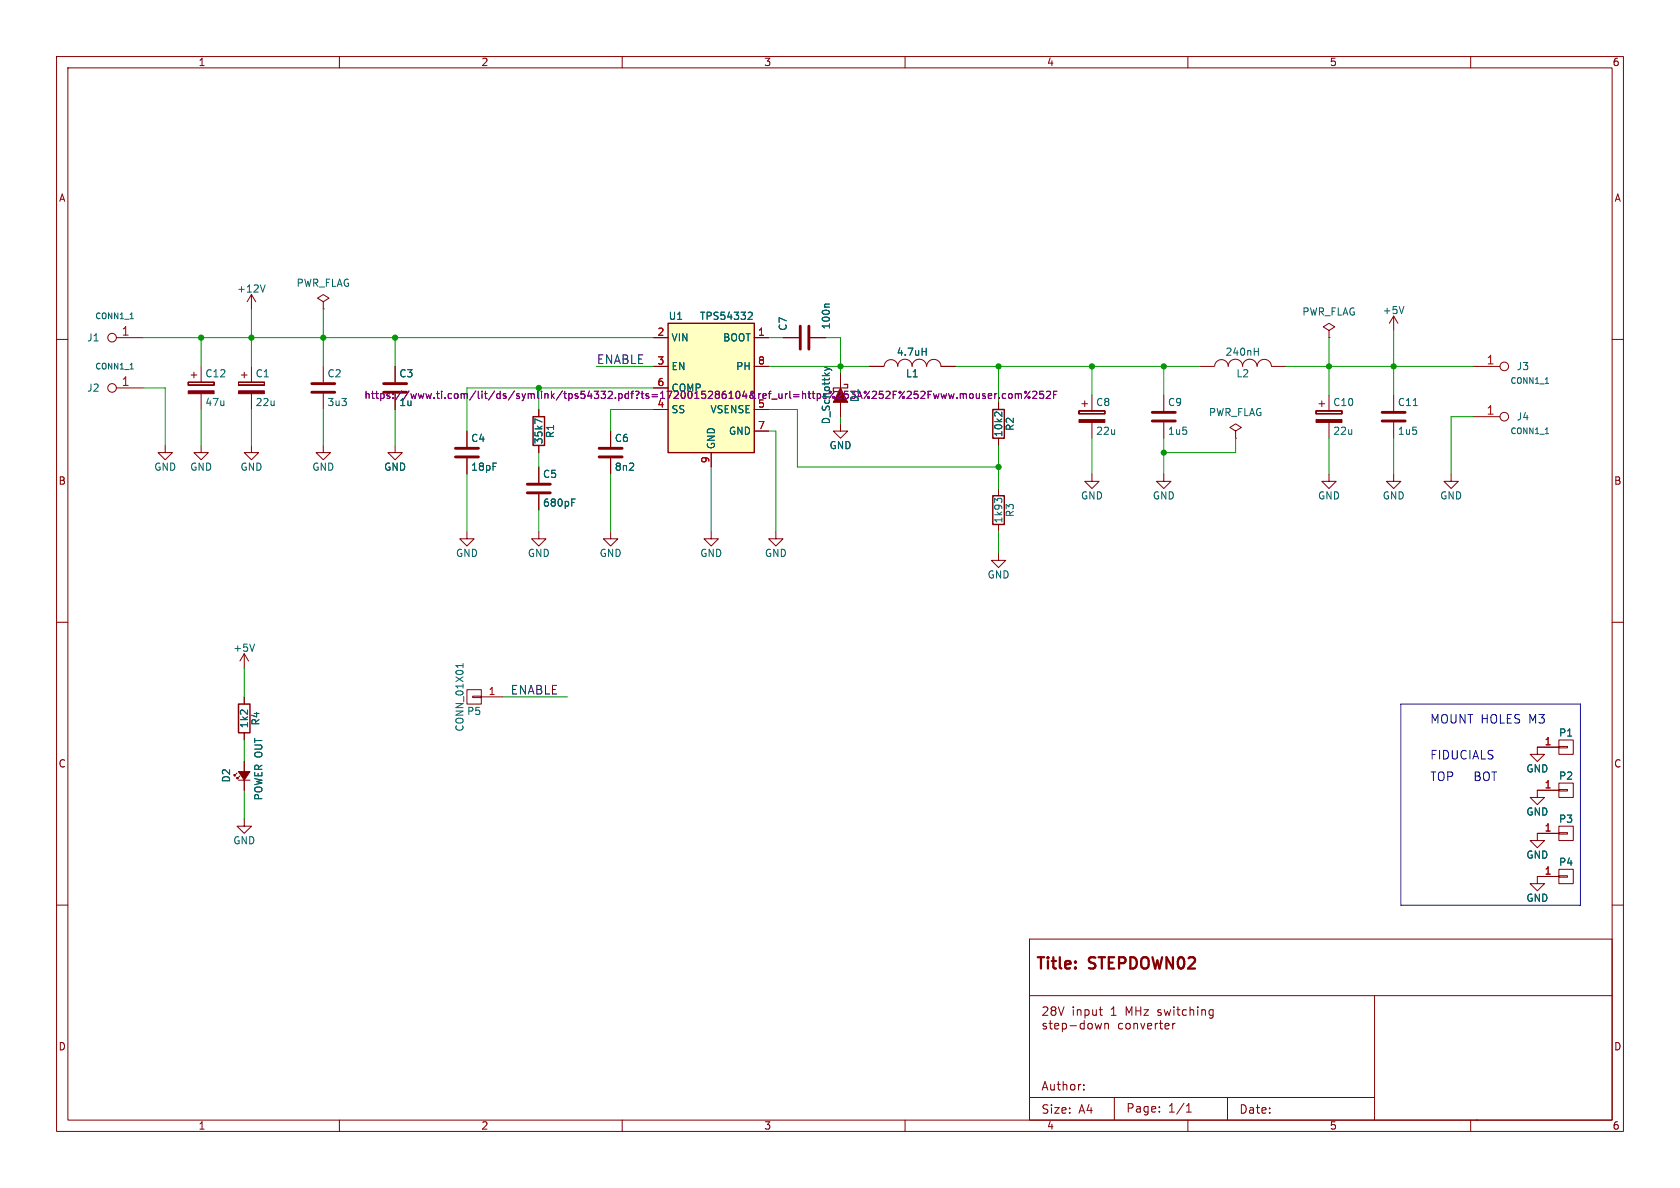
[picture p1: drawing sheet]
<svg xmlns="http://www.w3.org/2000/svg" width="297mm" height="210mm" viewBox="0 0 297 210" stroke-linecap="round" stroke-linejoin="round" font-family="sans-serif">
<g fill="none" stroke="#840000" stroke-width=".18">
<path d="M10 10h277v190h-277zM12 12h273v186h-273zM60 10v2M110 10v2M160 10v2M210 10v2M260 10v2M10 60h2M20.6 59.7h4.8M44.4 52.1v2.5M44.4 52.1l-.7 1.2M44.4 52.1l.8 1.2"/>
<path d="M57.1 53.3l1.1-.6-1.1-.6-1 .6 1 .6v1.3M57.1 54.6h.1M285 60h2M20.6 68.6h4.8M29.2 78.7v1.3h1.3l-1.3 1.3-1.3-1.3h1.3M33.3 67.6v.5zM33.3 68.1h4.5zM33.3 67.6h4.5zM33.8 66.3h1M34.3 65.8v1M35.6 78.7v1.3h1.2l-1.2 1.3-1.3-1.3h1.3M35.6 64.8v2.8"/>
<path d="M35.6 69.6v2.8M37.8 67.6v.5zM42.2 67.6v.5zM42.2 68.1h4.5zM42.2 67.6h4.5zM42.7 66.3h1M43.2 65.8v1M44.4 78.7v1.3h1.3l-1.3 1.3-1.2-1.3h1.2M44.4 64.8v2.8M44.4 69.6v2.8M46.7 67.6v.5zM57.1 64.8v2.8"/>
<path d="M57.1 69.6v2.8M69.8 78.7v1.3h1.3l-1.3 1.3-1.2-1.3h1.2M69.8 64.8v2.8M69.8 69.6v2.8M82.5 76.2v2.8M95.2 72.4v1.3M95.2 78.7v1.3M107.9 76.2v2.8M153.7 64.8h2.5M156.3 64.7a1.19 1.19 0 0 1 1.2-1.1 1.19 1.19 0 0 1 1.2 1.1 1.28 1.28 0 0 1 1.3-1.2 1.28 1.28 0 0 1 1.3 1.2M161.2 64.7a1.28 1.28 0 0 1 1.3-1.2 1.28 1.28 0 0 1 1.3 1.2M163.8 64.7a1.26 1.26 0 0 1 1.3-1.2 1.26 1.26 0 0 1 1.2 1.2l2.6 .1"/>
<path d="M176.5 71.1v1.3M176.5 77.5v1.2M190.8 72.6v.6zM190.8 73.2h4.5zM190.8 72.6h4.5zM191.3 71.4h1M191.8 70.9v1M193 69.9v2.7M193 74.7v2.8M195.3 72.6v.6zM212.1 64.8h2.5M214.7 64.7a1.19 1.19 0 0 1 1.2-1.1 1.19 1.19 0 0 1 1.2 1.1 1.28 1.28 0 0 1 1.3-1.2 1.28 1.28 0 0 1 1.3 1.2"/>
<path d="M218.4 76.2l1.1-.6-1.1-.7-1 .7 1 .6v1.3M218.4 77.5h.1M219.7 64.7a1.28 1.28 0 0 1 1.2-1.2 1.28 1.28 0 0 1 1.3 1.2M222.2 64.7a1.26 1.26 0 0 1 1.3-1.2 1.26 1.26 0 0 1 1.3 1.2l2.5 .1M232.7 72.6v.6zM232.7 73.2h4.5zM232.7 72.6h4.5zM233.2 71.4h1M233.7 70.9v1M234.9 69.9v2.7M234.9 74.7v2.8M237.2 72.6v.6z"/>
<path d="M82.5 94v1.3h1.3l-1.3 1.2-1.2-1.2h1.2M82.5 81v2.8M95.2 94v1.3h1.3l-1.3 1.2-1.2-1.2h1.2M95.2 82.6v2.7M95.2 87.4v2.8M107.9 94v1.3h1.3l-1.3 1.2-1.2-1.2h1.2M107.9 81v2.8M125.7 94v1.3h1.3l-1.3 1.2-1.2-1.2h1.2M137.2 94v1.3h1.2l-1.2 1.2-1.3-1.2h1.3M234.9 83.8v1.3h1.3l-1.3 1.3-1.2-1.3h1.2M10 110h2M43.2 115.6l-.8 1.2"/>
<path d="M43.2 115.6v2.5M43.2 115.6l.7 1.2M285 110h2M41.9 136.7l-.5 .5v-.3v.3h.3M42.2 137.9h2M42.4 137.2l-.5 .5v-.3v.3h.3M43.2 123.2v1.3M43.2 129.5v1.3M43.2 134.6v1.8M43.2 137.9v1.8M82.5 121.9h2.6v2.6h-2.6zM83.6 123.1h1.5v.2h-1.5z"/>
<path d="M85.1 123.2h3.8M10 160h2M43.2 144.8v1.3h1.2l-1.2 1.2-1.3-1.2h1.3M275.6 147.2h1.5v.2h-1.5zM275.6 146.1h2.5v2.5h-2.5zM275.6 154.8h1.5v.3h-1.5zM275.6 153.7h2.5v2.5h-2.5zM275.6 147.3h-3.8v1.3h1.2l-1.2 1.3-1.3-1.3h1.3M275.6 154.9h-3.8v1.3h1.2l-1.2 1.3-1.3-1.3h1.3M285 160h2M182 166h103v32h-103zM182 176h103"/>
<path d="M184.4 178.1l.6-.1 .2 .1v.3l-.9 1.1M186.1 178.6l-.3-.3 .3-.3 .4 .1 .2 .2-.3 .3M186.1 178.6h.3M186.1 178.6l-.2 .2M186.4 178.6l.2 .2M187.1 178l.5 1.5 .5-1.5M189.7 178v.1M189.7 178.5v1M190.5 178.5v1M190.5 178.6l.2-.1 .3 .1 .1 .9M191.8 178.6l.4-.1 .3 .3M191.8 178.5v1.5"/>
<path d="M193.2 178.5v.8M193.8 178.5v1M194.3 178.5h.6M194.5 178v1.3M194.6 179.4l.3 .1M196.5 178.4l.4-.4v1.5M199.1 179.5v-1.5l.5 1.1 .5-1.1v1.5M200.8 178v1.5M200.8 178.7h.9M201.7 178v1.5M202.2 178.5h.8l-.8 1M205.2 178.6l-.3-.1-.2 .2v.2l.5 .2v.3h-.5"/>
<path d="M205.8 178.5l.3 1 .3-.7 .3 .7 .3-1M207.5 178v.1M207.5 178.5v1M208 178.5h.6M208.2 178v1.3l.4 .2M209.7 178.6l-.4-.1-.3 .3v.4l.2 .2h.5M210.4 178.6l.2-.1 .4 .1v.9M210.4 178v1.5M211.7 178v.1M211.7 178.5v1M212.5 178.6l.2-.1 .3 .1 .1 .9M212.5 178.5v1"/>
<path d="M214.5 178.6l-.5-.1-.3 .3v.4l.2 .2h.6M214.5 178.5v1.2l-.3 .3-.4-.1M243 176v22M60 198v2M110 198v2M160 198v2M182 194h61M185 181.7l-.2 .2-.4-.1M185.7 181.7l.3 .2M186.5 181.7l.2 .2 .4-.1M187.8 180.9v1.5M188.4 181l.1 .2v.6l-.3 .1-.4-.1"/>
<path d="M191.6 192.6v.1M191.6 191.8v.1M194.7 180.9l-.2 1M195.3 180.9v1M195.9 181l-.4-.1-.2 .1M196 181.1v.8M197 194v4M197.7 181.6l.3 .3 .5-.1M198.5 181l-.5-.1-.2 .1M199 181.6l.3 .3 .4-.1 .1-.2M200.5 180.9v1M201.1 181.1v.8"/>
<path d="M201.7 180.9l.3 1 .4-1M202.9 181.7l.2 .2 .4-.1M204.2 180.9v1M204.7 180.9l-.3 .1-.2 .2M205 196.5v.1M205 195.7v.1M205 180.9h.5M205.2 180.4v1.3l.3 .2M206 181.4l.7-.1-.1-.3-.4-.1-.2 .2v.7h.6M207.3 180.9v1M207.7 180.9l-.2 .1-.2 .2M209.7 196.6h.9"/>
<path d="M209.7 195.5l.5-.4v1.5M210 198v2M217 194v4M260 198v2M261 198h.1"/>
<circle cx="19.8" cy="59.7" r=".76"/>
<circle cx="19.8" cy="68.6" r=".76"/>
</g>
<path d="M55.1 69.3h4.1M55.1 67.8h4.1M67.8 69.3h4.1M67.8 67.8h4.1M80.5 79.2h4.1M105.9 79.2h4.1M80.5 80.8h4.1M93.2 87.1h4.1M93.2 85.6h4.1M105.9 80.8h4.1" fill="none" stroke="#840000" stroke-width=".51"/>
<g fill="#840000" stroke="#840000" stroke-width=".18">
<path d="M232.7 74.2h4.5v.5h-4.5z"/>
<path d="M42.2 136.4h2l-1 1.5z"/>
<path d="M42.2 69.1h4.5v.5h-4.5z"/>
<path d="M33.3 69.1h4.5v.5h-4.5z"/>
<path d="M190.8 74.2h4.5v.5h-4.5z"/>
</g>
<g fill="none" stroke="#006464" stroke-width=".18">
<path d="M23 56.3h.6M46.9 50.4l-.5 1.2M23 65.2h.6M95.8 74.6l-1.2-.5v.8M163 62.1h.7M163.7 61.5v1.3M177.1 72.8v.8l-.7-.7-.3-.1-.3 .3M221.7 62.1h.8M222.5 61.5v1.3M101.1 88.8h.4M101.1 88.2h.6M45 113.9l-.4 1.2"/>
<path d="M81.9 117.3v.7M81.9 117.7h-1.3l.3 .2"/>
</g>
<path d="M94.2 73.7h2.1v5h-2.1zM175.5 72.4h2v5.1h-2zM42.2 124.5h2v5h-2z" fill="none" stroke="#840000" stroke-width=".25"/>
<path d="M118.1 57.2h15.2v22.8h-15.2z" fill="#ffffc2"/>
<path d="M118.1 57.2h15.2v22.8h-15.2zM175.5 87.6h2v5.1h-2z" fill="none" stroke="#840000" stroke-width=".25"/>
<g fill="none" stroke="#840000" stroke-width=".18">
<path d="M115.6 59.7h2.5M133.3 59.7h2.6M138.4 59.7h2.8M143.3 59.7h2.7M234.9 58.4l1.1-.6-1.1-.6-1 .6 1 .6v1.3M234.9 59.7h.1M246.4 55.9l-.8 1.3M246.4 55.9v2.5M246.4 55.9l.7 1.3M57.1 78.7v1.3h1.3l-1.3 1.3-1.2-1.3h1.2M69.8 64.8v2.8M69.8 69.6v2.8"/>
<path d="M82.5 76.2v2.8M95.2 72.4v1.3M95.2 78.7v1.3M107.9 76.2v2.8M115.6 64.8h2.5M115.6 72.4h2.5M115.6 68.6h2.5M133.3 64.8h2.6M133.3 72.4h2.6M133.3 76.2h2.6M148.6 74.9v1.3h1.3l-1.3 1.3-1.3-1.3h1.3M148.6 66v2.6"/>
<path d="M148.6 71.1v2.6M153.7 64.8h2.5M166.4 64.8h2.5M176.5 71.1v1.3M176.5 77.5v1.2M205.7 69.9v2.7M205.7 74.7v2.8M246.4 69.9v2.7M246.4 74.7v2.8M260.3 64.8h4.9M260.3 73.7h4.9M82.5 81v2.8"/>
<path d="M95.2 82.6v2.7M95.2 87.4v2.8M107.9 81v2.8M125.7 80v2.6M176.5 97.8v1.3h1.3l-1.3 1.2-1.2-1.2h1.2M176.5 86.4v1.2M176.5 92.7v1.3M193 83.8v1.3h1.3l-1.3 1.3-1.2-1.3h1.2M205.7 83.8v1.3h1.3l-1.3 1.3-1.2-1.3h1.2M246.4 83.8v1.3h1.2l-1.2 1.3-1.3-1.3h1.3M256.5 83.8v1.3h1.3l-1.3 1.3-1.2-1.3h1.2M43.2 123.2v1.3"/>
<path d="M43.2 129.5v1.3M43.2 134.6v1.8M43.2 137.9v1.8M275.6 139.6h1.5v.2h-1.5zM275.6 138.4h2.5v2.6h-2.5zM275.6 132h1.5v.2h-1.5zM275.6 130.8h2.5v2.6h-2.5zM275.6 132.1h-3.8v1.3h1.2l-1.2 1.2-1.3-1.2h1.3M275.6 139.7h-3.8v1.3h1.2l-1.2 1.2-1.3-1.2h1.3M271.8 154.9h3.8M271.8 147.3h3.8"/>
<circle cx="265.9" cy="73.7" r=".76"/>
<circle cx="265.9" cy="64.8" r=".76"/>
</g>
<g fill="none" stroke="#006464" stroke-width=".18">
<path d="M132.5 55.2l.4 .1 .1 .3-.8 .9h.8M146.6 53.8h-.6l-.2 .1M248.2 54.2l-.4 1.2M95.8 74.6l-1.2-.5v.8M145.8 64.9l.8 .3M146.6 65.2l-.8 .3M146.6 65.2l.5 .3M163 62.1h.7M163.7 61.5v1.3M177.1 72.8v.8l-.7-.7-.3-.1-.3 .3M249.8 71.7h.8M273.2 67.8h.6"/>
<path d="M273.2 76.7h.6M101.1 88.8h.4M101.1 88.2h.6M176.3 88.5l-.5-.4v.8M176.3 88.3l.3-.2h.3l.2 .2"/>
</g>
<g fill="none" stroke="#840084" stroke-width=".18">
<path d="M164.1 69.8h.4M164.1 69.2h.6M165 69.6l.3 .8 .2-.6 .3 .6 .2-.8M166.4 69.6l.2 .8 .3-.6 .2 .6 .2-.8M167.7 69.6l.2 .8 .3-.6 .2 .6 .3-.8M169.2 70.3v.1M169.8 69.7l.3-.1 .2 .2M169.8 69.6v.8M170.3 69.8l.2-.2h.3v.8M170.3 69.8v.6M171.4 69.7l.2-.1 .4 .1 .1 .5-.2 .2h-.3l-.2-.1zM172.6 69.6l.1 .8h.3l.1-.1"/>
<path d="M173.1 69.6v.8M174.2 69.6h-.3l-.2 .2v.1l.5 .2v.3h-.5M174.7 70l.6-.1v-.3h-.4l-.2 .2 .1 .6h.5M175.9 69.6v.8M176.2 69.6l-.3 .2M176.7 70.3v.1M177.8 69.6h-.4l-.2 .2 .1 .6h.5M178.3 69.7l.2-.1 .4 .1v.5l-.1 .2h-.3l-.2-.1zM179.5 69.7l.4-.1 .1 .2M179.5 69.6v.8M180 69.8l.2-.2h.3l.1 .8M180 69.8v.6"/>
<path d="M182.1 69.2l-1 1.2M182.6 69.3l.5-.1 .2 .3-.8 .9h.8M184.5 69.2h-.7v.6l.2-.2 .4 .1 .1 .2v.4l-.2 .1-.5-.1M185 69.3l.5-.1 .2 .3-.8 .9h.8M186.3 69.8h.4M186.9 69.2h-.6v1.2"/>
<circle cx="181.3" cy="69.3" r=".18"/>
<circle cx="181.9" cy="70.3" r=".18"/>
</g>
<path d="M148.6 68.6l1.3 2.5h-2.6z" fill="#840000" stroke="#840000" stroke-width=".18"/>
<path d="M149.2 67.9h.7v.7h-2.6v.6h.7" fill="none" stroke="#840000" stroke-width=".2"/>
<path d="M141.5 57.7v4M143 57.7v4M203.7 74.4h4.1M203.7 72.9h4.1M244.3 74.4h4.1M244.3 72.9h4.1" fill="none" stroke="#840000" stroke-width=".51"/>
<path d="M247.6 124.5h31.8v35.5h-31.8z" fill="none" stroke="#0000c2" stroke-width=".18"/>
<g fill="none" stroke="#009600" stroke-width=".18">
<path d="M25.4 59.7h90.2M35.6 59.7v5.1M44.4 54.6v10.2M57.1 54.6v10.2M69.8 59.7v5.1M135.9 59.7h2.5M146 59.7h2.6v6.3M234.9 59.7v10.2M246.4 58.4v11.5M25.4 68.6h3.8v10.1M35.6 72.4v6.3M44.4 72.4v6.3"/>
<path d="M57.1 72.4v6.3M69.8 72.4v6.3M95.2 68.6v3.8M105.4 64.8h10.2M115.6 68.6h-33.1v7.6M115.6 72.4h-7.7v3.8M135.9 76.2h1.3v17.8M135.9 72.4h5.1v10.2h35.5M135.9 64.8h17.8M148.6 73.7v1.2M168.9 64.8h43.2M176.5 64.8v6.3"/>
<path d="M176.5 78.7v7.7M193 64.8v5.1M193 77.5v6.3M205.7 64.8v5.1M205.7 77.5v6.3M218.4 77.5v2.5h-12.7M227.3 64.8h33M234.9 77.5v6.3M246.4 77.5v6.3M260.3 73.7h-3.8v10.1M82.5 83.8v10.2M95.2 80v2.6"/>
<path d="M95.2 90.2v3.8M107.9 83.8v10.2M125.7 82.6v11.4M176.5 94v3.8M43.2 118.1v5.1M43.2 130.8v3.8M43.2 139.7v5.1M88.9 123.2h11.4"/>
</g>
<g fill="#009600" stroke="#009600" stroke-width=".18">
<circle cx="176.5" cy="64.8" r=".46"/>
<circle cx="176.5" cy="82.6" r=".46"/>
<circle cx="193" cy="64.8" r=".46"/>
<circle cx="148.6" cy="64.8" r=".46"/>
<circle cx="95.2" cy="68.6" r=".46"/>
<circle cx="234.9" cy="64.8" r=".46"/>
<circle cx="205.7" cy="80" r=".46"/>
<circle cx="205.7" cy="64.8" r=".46"/>
<circle cx="246.4" cy="64.8" r=".46"/>
<circle cx="69.8" cy="59.7" r=".46"/>
<circle cx="57.1" cy="59.7" r=".46"/>
<circle cx="44.4" cy="59.7" r=".46"/>
<circle cx="35.6" cy="59.7" r=".46"/>
</g>
<g font-size="2.8" fill="#840000">
<text x="183" y="171.9">Title:</text>
<text x="192.7" y="171.9">STEPDOWN02</text>
</g>
<g font-size="2.1" fill="#a90000">
<text x="21.4" y="59.4">1</text>
<text x="262.7" y="64.5">1</text>
<text x="21.4" y="68.3">1</text>
<text x="262.7" y="73.4">1</text>
</g>
<g font-size="2.1" fill="#0f0f0f">
<text x="105.4" y="64.5">ENABLE</text>
<text x="90.2" y="122.9">ENABLE</text>
</g>
<g font-size="2.1" fill="#0000c2">
<text x="252.7" y="128">MOUNT HOLES M3</text>
<text x="252.7" y="134.4">FIDUCIALS</text>
<text x="252.7" y="138.2">TOP</text>
<text x="260.3" y="138.2">BOT</text>
</g>
<g font-size="2.1" fill="#840000">
<text x="184" y="181">28V</text>
<text x="189.4" y="181">input</text>
<text x="196.4" y="181">1</text>
<text x="199.1" y="181">MHz</text>
<text x="184" y="193">Author:</text>
<text x="184" y="197.1">Size:</text>
<text x="190.7" y="197.1">A4</text>
<text x="199" y="196.9">Page:</text>
<text x="206.5" y="196.9">1/1</text>
<text x="219" y="197.1">Date:</text>
</g>
<g font-size="1.8" fill="#840000">
<text x="35" y="11.9">1</text>
<text x="85" y="11.9">2</text>
<text x="135" y="11.9">3</text>
<text x="185" y="11.9">4</text>
<text x="235" y="11.9">5</text>
<text x="285" y="11.9">6</text>
<text x="10.3" y="35.9">A</text>
<text x="285.3" y="35.9">A</text>
<text x="10.3" y="85.9">B</text>
<text x="285.3" y="85.9">B</text>
<text x="10.3" y="135.9">C</text>
<text x="285.3" y="135.9">C</text>
<text x="10.3" y="185.9">D</text>
<text x="285.3" y="185.9">D</text>
<text x="35" y="199.9">1</text>
<text x="85" y="199.9">2</text>
<text x="135" y="199.9">3</text>
<text x="185" y="199.9">4</text>
<text x="235" y="199.9">5</text>
<text x="285" y="199.9">6</text>
</g>
<g font-size="1.8" fill="#006464">
<text x="41.8" y="51.9">+12V</text>
<text x="52.3" y="50.9">PWR_FLAG</text>
<text x="118.1" y="56.7">U1</text>
<text x="123.6" y="56.7">TPS54332</text>
<text x="139.3" y="58.6" transform="rotate(-90 139.3 58.6)">C7</text>
<text x="146.9" y="58.3" transform="rotate(-90 146.9 58.3)">100n</text>
<text x="230.1" y="56">PWR_FLAG</text>
<text x="244.3" y="55.7">+5V</text>
<text x="15.3" y="60.6">J1</text>
<text x="118.6" y="60.6">VIN</text>
<text x="118.6" y="65.6">EN</text>
<text x="127.7" y="60.6">BOOT</text>
<text x="130" y="65.6">PH</text>
<text x="158.4" y="63.1">4.7uH</text>
<text x="216.6" y="63.1">240nH</text>
<text x="268" y="65.6">J3</text>
<text x="15.3" y="69.4">J2</text>
<text x="36.2" y="66.9">C12</text>
<text x="36.2" y="72">47u</text>
<text x="45.1" y="66.9">C1</text>
<text x="45.1" y="72">22u</text>
<text x="57.8" y="66.9">C2</text>
<text x="57.8" y="72">3u3</text>
<text x="70.5" y="66.9">C3</text>
<text x="70.5" y="72">1u</text>
<text x="118.6" y="69.4">COMP</text>
<text x="152" y="71.2" transform="rotate(-90 152 71.2)">D1</text>
<text x="160.1" y="66.9">L1</text>
<text x="193.7" y="72">C8</text>
<text x="206.4" y="72">C9</text>
<text x="218.5" y="66.9">L2</text>
<text x="235.6" y="72">C10</text>
<text x="247" y="72">C11</text>
<text x="98.1" y="77.5" transform="rotate(-90 98.1 77.5)">R1</text>
<text x="118.6" y="73.3">SS</text>
<text x="125.5" y="73.3">VSENSE</text>
<text x="128.8" y="77.1">GND</text>
<text x="146.9" y="75.1" transform="rotate(-90 146.9 75.1)">D_Schottky</text>
<text x="177.4" y="77.4" transform="rotate(-90 177.4 77.4)">10k2</text>
<text x="179.4" y="76.3" transform="rotate(-90 179.4 76.3)">R2</text>
<text x="193.7" y="77.1">22u</text>
<text x="206.4" y="77.1">1u5</text>
<text x="213.6" y="73.8">PWR_FLAG</text>
<text x="235.6" y="77.1">22u</text>
<text x="247" y="77.1">1u5</text>
<text x="268" y="74.5">J4</text>
<text x="27.2" y="83.4">GND</text>
<text x="33.5" y="83.4">GND</text>
<text x="42.4" y="83.4">GND</text>
<text x="55.1" y="83.4">GND</text>
<text x="67.8" y="83.4">GND</text>
<text x="83.2" y="78.3">C4</text>
<text x="83.2" y="83.4">18pF</text>
<text x="96.1" y="78.6" transform="rotate(-90 96.1 78.6)">35k7</text>
<text x="108.6" y="78.3">C6</text>
<text x="108.6" y="83.4">8n2</text>
<text x="126.6" y="79.5" transform="rotate(-90 126.6 79.5)">GND</text>
<text x="146.6" y="79.6">GND</text>
<text x="95.9" y="84.7">C5</text>
<text x="95.9" y="89.8">680pF</text>
<text x="191" y="88.5">GND</text>
<text x="203.7" y="88.5">GND</text>
<text x="232.9" y="88.5">GND</text>
<text x="244.3" y="88.5">GND</text>
<text x="254.5" y="88.5">GND</text>
<text x="177.4" y="92.6" transform="rotate(-90 177.4 92.6)">1k93</text>
<text x="179.4" y="91.5" transform="rotate(-90 179.4 91.5)">R3</text>
<text x="80.5" y="98.7">GND</text>
<text x="93.2" y="98.7">GND</text>
<text x="105.9" y="98.7">GND</text>
<text x="123.7" y="98.7">GND</text>
<text x="135.1" y="98.7">GND</text>
<text x="174.5" y="102.5">GND</text>
<text x="41.1" y="115.4">+5V</text>
<text x="44" y="128.8" transform="rotate(-90 44 128.8)">1k2</text>
<text x="46.1" y="128.3" transform="rotate(-90 46.1 128.3)">R4</text>
<text x="82.1" y="129.4" transform="rotate(-90 82.1 129.4)">CONN_01X01</text>
<text x="82.5" y="126.6">P5</text>
<text x="275.5" y="130.4">P1</text>
<text x="269.7" y="136.8">GND</text>
<text x="40.9" y="138.4" transform="rotate(-90 40.9 138.4)">D2</text>
<text x="46.6" y="141.6" transform="rotate(-90 46.6 141.6)">POWER OUT</text>
<text x="275.5" y="138">P2</text>
<text x="41.1" y="149.5">GND</text>
<text x="269.7" y="144.4">GND</text>
<text x="275.5" y="145.6">P3</text>
<text x="269.7" y="152">GND</text>
<text x="275.5" y="153.3">P4</text>
<text x="269.7" y="159.6">GND</text>
</g>
<g font-size="1.8" fill="#a90000">
<text x="116.1" y="59.4">2</text>
<text x="133.9" y="59.4">1</text>
<text x="116.1" y="64.5">3</text>
<text x="133.9" y="64.5">8</text>
<text x="116.1" y="68.3">6</text>
<text x="116.1" y="72.1">4</text>
<text x="133.9" y="72.1">5</text>
<text x="133.9" y="75.9">7</text>
<text x="125.5" y="82" transform="rotate(-90 125.5 82)">9</text>
<text x="86.3" y="122.9">1</text>
<text x="273" y="131.8">1</text>
<text x="273" y="139.4">1</text>
<text x="273" y="147.1">1</text>
<text x="273" y="154.7">1</text>
</g>
<text font-size="1.8" fill="#840084" x="64.3" y="70.7">https://www.ti.com/lit/ds/symlink/tps54332.pdf?ts=1720015286104&amp;ref_url=https%253A%252F%252Fwww.mouser.com%252F</text>
<g font-size="1.4" fill="#006464">
<text x="16.7" y="56.6">CONN1_1</text>
<text x="16.7" y="65.5">CONN1_1</text>
<text x="266.9" y="68">CONN1_1</text>
<text x="266.9" y="76.9">CONN1_1</text>
</g>
</svg>
